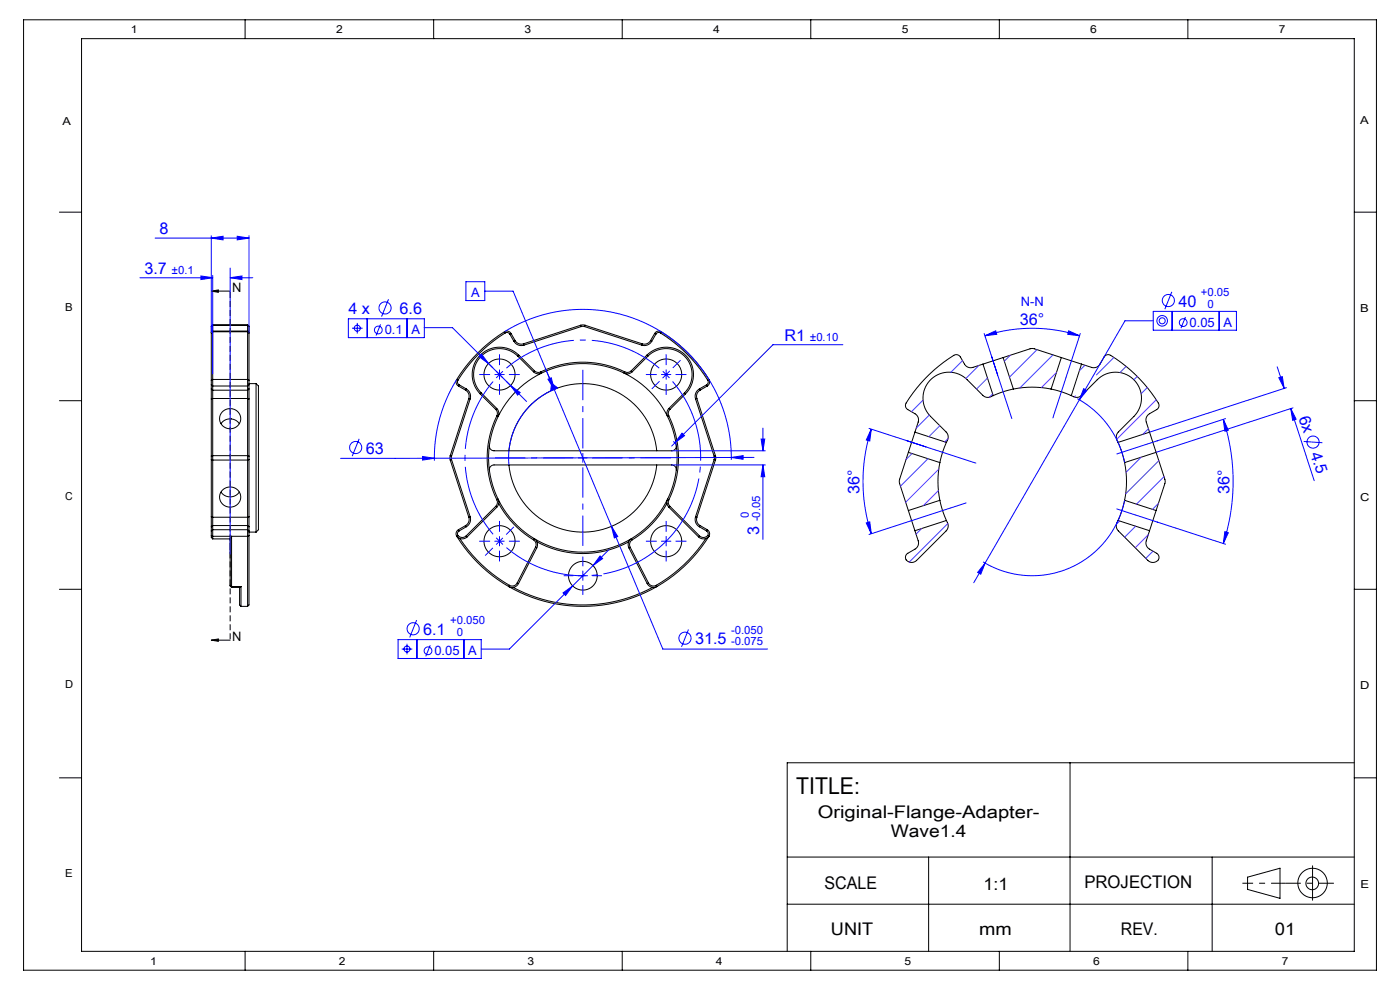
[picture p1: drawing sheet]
<svg xmlns="http://www.w3.org/2000/svg" width="297mm" height="210mm" viewBox="0 0 297 210" stroke-linecap="round" stroke-linejoin="round" font-family="sans-serif">
<g fill="none" stroke="#000" stroke-width=".21">
<path d="M5 4.2h287v201.6h-287zM17.3 8.2h270v193.6h-270zM52 4.2v4M92 4.2v4M132 4.2v4M172 4.2v4M212 4.2v4M252 4.2v4M12.6 45h4.7M287.3 45h4.7M44.8 70.6v10M44.8 70.5v.1"/>
<path d="M44.8 61.8l1.5-.3v.5zM44.8 69.3v1.2M44.8 61.8h4M45.1 70.4v10.1M45.1 70.2v.2M45.1 68.9v.1M45.1 68.9l-.3 .4M45.1 70.2l-.3 .3M45.1 70.2h7.4M45.1 68.9h7.4M45.1 69v1.2M45.1 70.4l-.3 .2"/>
<path d="M45.1 70.4h7.4M45.1 69l-.3 .3M45.1 69h7.4M52.5 70.4v10.1M52.5 70.2v.2M52.5 68.9v.1M52.5 68.9l.3 .4M52.5 70.2l.3 .3M52.5 69v1.2M52.5 70.4l.3 .2M52.5 69l.3 .3M52.8 70.6v10"/>
<path d="M52.8 70.5v.1M52.8 69.3v1.2M107 70.4a31.5 31.5 0 0 0-10.1 10.1M107 70.4a1 1 0 0 1 1.4 .3M107 70.4l.2 .2M107.2 70.6a31.2 31.2 0 0 0-10 10M107.2 70.6a.7 .7 0 0 1 .9 .3M108.1 70.9l.9 1.5M108.4 70.7l-.3 .2M108.4 70.7l.9 1.6M109 72.4a1.8 1.8 0 0 0 2.1 .8M109.3 72.3a1.5 1.5 0 0 0 1.7 .6"/>
<path d="M109.3 72.3l-.3 .1M109.9 75.6a5.5 5.5 0 0 0-7.8 0 5.5 5.5 0 0 0 0 7.7M109.9 75.6l3.3 3.3M110.1 75.3a5.8 5.8 0 0 0-8.2 0 5.8 5.8 0 0 0 0 8.2M110.1 75.3l3.3 3.3M110.1 75.3l-.2 .3M111 72.9l.1 .3M113.2 78.9a1.5 1.5 0 0 0 1.7 .2M113.4 78.6a1.2 1.2 0 0 0 1.3 .3M113.4 78.6l-.2 .3M114.7 78.9a20.3 20.3 0 0 1 17.8 0M114.7 78.9l.2 .2"/>
<path d="M114.9 79.1a20 20 0 0 1 17.5 0M114.9 79.1a20 20 0 0 0-9.2 9.3M123.2 69h.9M123.2 69l-12.2 3.9M123.2 69l.1 .3M123.3 69.3h.7M123.3 69.3l-12.2 3.9M124 69.3l12.1 3.9M124.1 69l-.1 .3M124.1 69l12.1 3.9M132.4 79.1a20 20 0 0 1 9.2 9.3M132.5 78.9l-.1 .2"/>
<path d="M133.9 78.6a1.2 1.2 0 0 1-1.4 .3M133.9 78.6l.2 .3M134.1 78.9a1.5 1.5 0 0 1-1.7 .2M136.2 72.9l-.1 .3M137.2 75.3a5.8 5.8 0 0 1 8.2 0 5.8 5.8 0 0 1 0 8.2M137.2 75.3l-3.3 3.3M137.2 75.3l.2 .3M137.4 75.6a5.5 5.5 0 0 1 7.8 0 5.5 5.5 0 0 1 0 7.7M137.4 75.6l-3.3 3.3M138 72.3a1.5 1.5 0 0 1-1.8 .6M138 72.3l.3 .1M138.3 72.4a1.8 1.8 0 0 1-2.2 .8"/>
<path d="M138.9 70.7l-.9 1.6M138.9 70.7l.2 .2M139.1 70.9l-.8 1.5M140.1 70.6a.7 .7 0 0 0-1 .3M140.1 70.6a31.2 31.2 0 0 1 10 10M140.3 70.4a1 1 0 0 0-1.4 .3M140.3 70.4a31.5 31.5 0 0 1 10.1 10.1M140.3 70.4l-.2 .2M208.5 77.2l-2.1 .7a1.5 1.5 0 0 1-1.8-.6l-.9-1.6a1 1 0 0 0-1.4-.3 30.1 30.1 0 0 0-10.2 10.5l.1 .5 .2 .4 1.7 1a1.5 1.5 0 0 1 .7 1.7l-.7 2.2M208.5 77.2l2.2 6.7M212.8 75.8l-4.3 1.4M212.8 75.8l6.2-1.9 6.2 1.9"/>
<path d="M212.8 75.8l2.2 6.7M225.2 75.8l4.2 1.4M225.2 75.8l-2.2 6.7M229.4 77.2l2.2 .7a1.5 1.5 0 0 0 1.7-.6l.9-1.6a1 1 0 0 1 1.4-.3 30.1 30.1 0 0 1 10.3 10.5l-.1 .5-.3 .4-1.7 1a1.5 1.5 0 0 0-.6 1.7l.7 2.2M229.4 77.2l-2.1 6.7M12.6 85h4.7M44.8 96.8v.7M44.8 80.6v1M44.8 82.5v2.1M44.8 97.5l.3 .1M44.8 81.6v.9M44.8 84.6v12.2"/>
<path d="M44.8 97.5v12.1M44.8 81.6l.3 .3M44.8 82.5l.3 .3M45.1 96.7v.9M45.1 80.5v1.4M45.1 82.8v1.7M45.1 96.7l-.3 .1M45.1 96.7h7.4M45.1 97.6h7.4M45.1 81.9v.9M45.1 84.5v12.2M45.1 97.6v12.1"/>
<path d="M45.1 84.5l-.3 .1M45.1 84.5h7.4M45.1 80.5l-.3 .1M45.1 80.5h7.4M45.1 81.9h7.4M45.1 82.8h7.4M46.9 89.9a2.34 2.34 0 0 1 3.9 0M47.1 87.5a2.23 2.23 0 0 1 3.3-.3 2.23 2.23 0 0 1-.1 3.3 2.23 2.23 0 0 1-3.3-.5 2.06 2.06 0 0 1 .1-2.5zM52.5 96.7v.9M52.5 80.5v1.4M52.5 82.8v1.7M52.5 96.7l.3 .1"/>
<path d="M52.5 81.9v.9M52.5 84.5v12.2M52.5 97.6v12.1M52.5 84.5l.3 .1M52.5 80.5l.3 .1M52.8 96.8v.7M52.8 80.6v1M52.8 82.5v2.1M52.8 81.4h1.5M52.8 97.5l-.3 .1M52.8 81.6v.9M52.8 84.6v12.2"/>
<path d="M52.8 97.5v12.1M52.8 81.6l-.3 .3M52.8 82.5l-.3 .3M54.3 81.4v31.5M54.3 81.4l.5 .5v30.5l-.5 .5M95.5 96.7v.9M95.5 96.7l.3 .1M95.5 97.6l4 12.1M95.8 96.8v.7M95.8 97.5l-.3 .1M95.8 97.5l3.9 12.1M96.9 80.5a1 1 0 0 0 .3 1.4"/>
<path d="M96.9 80.5l.3 .1M97.2 80.6a.7 .7 0 0 0 .2 1M97.2 81.9l1.6 .9M97.4 81.6l1.5 .9M97.4 81.6l-.2 .3M98.8 82.8a1.5 1.5 0 0 1 .7 1.7M98.9 82.5a1.8 1.8 0 0 1 .8 2.1M98.9 82.5l-.1 .3M99.5 84.5l-4 12.2M99.5 84.5l.2 .1M99.7 84.6l-3.9 12.2M101.9 83.5l3.3 3.4"/>
<path d="M102.1 83.3l-.2 .2M102.1 83.3l3.3 3.3M103.8 94.5a1 1 0 0 0 1 1.1h37.7a1 1 0 0 0 1-1.1M103.8 99.8a1 1 0 0 1 1-1.2h37.7a1 1 0 0 1 1 1.2M105.2 86.9a1.2 1.2 0 0 1 .2 1.3M105.4 86.6a1.5 1.5 0 0 1 .3 1.8M105.4 86.6l-.2 .3M105.4 88.2a20.3 20.3 0 0 0 0 17.8M105.4 88.2l.3 .2M105.7 88.4a20 20 0 0 0 0 17.5M108 95.6a15.7 15.7 0 0 1 15.6-14.2 15.7 15.7 0 0 1 15.7 14.2M108 98.6a15.7 15.7 0 0 0 15.6 14.3 15.7 15.7 0 0 0 15.7-14.3"/>
<path d="M141.6 88.4a20 20 0 0 1 0 17.5M141.9 88.2a20.3 20.3 0 0 1 0 17.8M141.9 88.2l-.3 .2M141.9 86.6a1.5 1.5 0 0 0-.3 1.8M141.9 86.6l.2 .3M142.1 86.9a1.2 1.2 0 0 0-.2 1.3M145.2 83.3l.2 .2M145.2 83.3l-3.3 3.3M145.4 83.5l-3.3 3.4M147.6 84.6l3.9 12.2M147.8 84.5l-.2 .1M147.8 84.5l4 12.2"/>
<path d="M148.4 82.5a1.8 1.8 0 0 0-.8 2.1M148.4 82.5l.1 .3M148.5 82.8a1.5 1.5 0 0 0-.7 1.7M149.9 81.6l-1.5 .9M149.9 81.6l.1 .3M150 81.9l-1.5 .9M150.1 80.6a.7 .7 0 0 1-.2 1M150.4 80.5a1 1 0 0 1-.4 1.4M150.4 80.5l-.3 .1M151.5 96.8v.7M151.5 97.5l-3.9 12.1M151.5 97.5l.3 .1"/>
<path d="M151.8 96.7v.9M151.8 96.7l-.3 .1M151.8 97.6l-4 12.1M192.7 96l-1.9 6.1 1.9 6.2M192.7 96l6.7 2.1M194.1 91.7l-1.4 4.3M194.1 91.7l6.7 2.1M199.4 98.1a20 20 0 0 0 0 8M200.8 93.8l-.8 2.1-.6 2.2M210.7 83.9a1.94 1.94 0 0 1-2.2 0l-3.3-3.3a5.5 5.5 0 0 0-7.8 0 5.5 5.5 0 0 0 0 7.7l3.3 3.3a1.94 1.94 0 0 1 .1 2.2M215 82.5l-2.2 .6-2.1 .8M215 82.5a20 20 0 0 1 8 0"/>
<path d="M223 82.5l2.2 .6 2.1 .8M227.3 83.9a1.94 1.94 0 0 0 2.2 0l3.3-3.3a5.5 5.5 0 0 1 7.7 0 5.5 5.5 0 0 1 0 7.7l-3.3 3.3a1.94 1.94 0 0 0 0 2.2M237.2 93.8l.8 2.1 .6 2.2M238.6 98.1a20 20 0 0 1 0 8M243.9 91.7l1.4 4.3M243.9 91.7l-6.7 2.1M245.3 96l1.9 6.1-1.9 6.2M245.3 96l-6.7 2.1M287.3 85h4.7M44.8 112.6v1M44.8 113.6v.4l.3 .3M44.8 109.6v2.1"/>
<path d="M44.8 111.7v.9M44.8 109.6l.3 .1M44.8 113.6l.3 .2M45.1 112.4v1.4M45.1 113.8v.5M45.1 109.7v1.8M45.1 114.3h3.7M45.1 111.5v.9M45.1 109.7h7.4M45.1 112.4l-.3 .2M45.1 113.8h7.4M45.1 112.4h7.4"/>
<path d="M45.1 111.5l-.3 .2M45.1 111.5h7.4M47.1 104.1a2.23 2.23 0 0 1 3.3-.3 2.23 2.23 0 0 1-.1 3.4 2.23 2.23 0 0 1-3.3-.5 2.06 2.06 0 0 1 .1-2.6zM50.8 104.4a2.33 2.33 0 0 1-3.9 0M52.5 112.4v1.4M52.5 113.8v14.8M52.5 109.7v1.8M52.5 111.5v.9M52.5 112.4l.3 .2M52.5 111.5l.3 .2M52.8 112.6v1M52.8 113.6v13.5a1.46 1.46 0 0 1-.3 1.5"/>
<path d="M52.8 109.6v2.1M52.8 112.9h1.5M52.8 111.7v.9M52.8 109.6l-.3 .1M52.8 113.6l-.3 .2M96.9 113.8a1.5 1.5 0 0 0 2.2 .1M96.9 113.8a31.5 31.5 0 0 0 11 10.6M97.1 113.6a1.2 1.2 0 0 0 1.8 .1M97.1 113.6l-.2 .2M97.2 112.4a1 1 0 0 0-.3 1.4M97.2 112.4l.2 .2M97.4 112.6a.7 .7 0 0 0-.3 1"/>
<path d="M97.5 114.2a31.2 31.2 0 0 0 10.6 10M98.8 111.5l-1.6 .9M98.8 111.5l.1 .2M98.9 113.7l.2 .2M98.9 111.7l-1.5 .9M99.5 109.7a1.5 1.5 0 0 1-.7 1.8M99.7 109.6a1.8 1.8 0 0 1-.8 2.1M99.7 109.6l-.2 .1M105.2 107.4l-6.3 6.3M105.2 107.4l.2 .2M105.4 107.6l-6.3 6.3M105.4 106a1.2 1.2 0 0 1-.2 1.4"/>
<path d="M105.7 105.9a1.5 1.5 0 0 1-.3 1.7M105.7 105.9a20 20 0 0 0 7.6 8.3M105.7 105.9l-.3 .1M105.8 106.8a20.3 20.3 0 0 0 7.4 7.7M113.2 114.5a1.2 1.2 0 0 1 .4 1.6M113.3 114.2a1.5 1.5 0 0 1 .6 2M113.3 114.2a20 20 0 0 0 20.7 0M113.3 114.2l-.1 .3M113.6 116.1l-3.9 7.6M113.6 116.1l.3 .1M113.9 116.2l-3.9 7.6M113.9 114.9a20.3 20.3 0 0 0 19.5 0"/>
<path d="M133.4 116.2l3.9 7.6M133.7 116.1l-.3 .1M133.7 116.1l3.9 7.6M134 114.2a1.5 1.5 0 0 0-.6 2M134 114.2l.1 .3M134.1 114.5a1.2 1.2 0 0 0-.4 1.6M141.5 106.8a20.3 20.3 0 0 1-7.4 7.7M141.6 105.9a1.5 1.5 0 0 0 .3 1.7M141.6 105.9a20 20 0 0 1-7.6 8.3M141.6 105.9l.3 .1M141.9 106a1.2 1.2 0 0 0 .2 1.4M141.9 107.6l6.3 6.3"/>
<path d="M142.1 107.4l6.3 6.3M142.1 107.4l-.2 .2M147.6 109.6a1.8 1.8 0 0 0 .8 2.1M147.6 109.6l.2 .1M147.8 109.7a1.5 1.5 0 0 0 .7 1.8M148.4 111.7l1.5 .9M148.4 113.7l-.2 .2M148.5 111.5l1.5 .9M148.5 111.5l-.1 .2M149.7 114.2a31.2 31.2 0 0 1-10.5 10M149.9 112.6a.7 .7 0 0 1 .2 1M150 112.4a1 1 0 0 1 .4 1.4"/>
<path d="M150 112.4l-.1 .2M150.1 113.6a1.2 1.2 0 0 1-1.7 .1M150.1 113.6l.3 .2M150.4 113.8a1.5 1.5 0 0 1-2.2 .1M150.4 113.8a31.5 31.5 0 0 1-11 10.6M192.7 108.3l1.4 4.3M199.4 106.1l.6 2.2 .8 2.1M199.4 106.1l-6.7 2.2M200.8 110.4a1.94 1.94 0 0 1-.1 2.2l-6.2 6.3a1.29 1.29 0 0 1-1.6 .4 1.29 1.29 0 0 1-.7-1.5l.4-.4 1.5-.9a1.5 1.5 0 0 0 .7-1.8l-.7-2.1M200.8 110.4l-6.7 2.2M237.2 110.4a1.94 1.94 0 0 0 0 2.2l6.3 6.3a1.29 1.29 0 0 0 1.6 .4 1.29 1.29 0 0 0 .7-1.5l-.4-.4-1.6-.9a1.5 1.5 0 0 1-.6-1.8l.7-2.1M237.2 110.4l6.7 2.2"/>
<path d="M238.6 106.1l-.6 2.2-.8 2.1M238.6 106.1l6.7 2.2M245.3 108.3l-1.4 4.3M12.6 125h4.7M44.8 135.8l1.5-.3v.5zM44.8 135.8h4M48.8 124.2v-10l.3-.4v10.6M48.8 124.2l.3 .4M48.8 124.2l.3 .2M49.1 124.4v.2M49.1 124.6h1.8M49.1 124.4h2"/>
<path d="M50.8 124.6v2.5a1.45 1.45 0 0 0 .3 1.5M51.1 124.4v4.2M51.1 124.4l-.2 .2M51.1 128.6h1.4M107.9 124.4a31.5 31.5 0 0 0 31.5 0M108.1 124.2l-.2 .2M108.9 124.6a31.2 31.2 0 0 0 29.5 0M109.7 123.7a1.2 1.2 0 0 1-1.6 .5M109.7 123.7l.3 .1M110 123.8a1.5 1.5 0 0 1-2.1 .6M137.3 123.8a1.5 1.5 0 0 0 2.1 .6M137.6 123.7a1.2 1.2 0 0 0 1.6 .5"/>
<path d="M137.6 123.7l-.3 .1M139.2 124.2l.2 .2M287.3 125h4.7M12.6 165h4.7M227 161.8v40M287.3 165h4.7M287.3 161.8h-120.3v40M167 181.8h120.3M167 191.8h120.3M197 181.8v20M257.2 181.8v20M264.7 186.1l6.8-1.9v6.4l-6.8-1.9z"/>
<path d="M278.4 183.7v7.3M52 201.8v4M92 201.8v4M132 201.8v4M172 201.8v4M212 201.8v4M252 201.8v4"/>
<circle cx="106" cy="79.4" r="3.3"/>
<circle cx="141.3" cy="79.4" r="3.3"/>
<circle cx="106" cy="114.8" r="3.3"/>
<circle cx="141.3" cy="114.8" r="3.3"/>
<circle cx="123.6" cy="122.1" r="3.1"/>
<circle cx="278.4" cy="187.4" r="1.34"/>
<circle cx="278.4" cy="187.3" r="3.1"/>
</g>
<g fill="none" stroke="#8000ff" stroke-width=".21">
<path d="M204.2 76.5l-2.5 2.5M207.7 77.5l-2.8 2.8M214.3 75.4l-1.2 1.2M220 74.2l-5.8 5.8M223.4 75.3l-7 7M224.1 79l-3.2 3.2M230.2 77.5l-1.2 1.2M236.3 75.8l-3.7 3.7M238.9 77.7l-1.3 1.3M241.3 79.9l-.8 .7M193.5 96.2l-1.3 1.3M195.8 84.9l-2.4 2.4"/>
<path d="M196.9 97.3l-5.9 5.8M197.1 88l-2.7 2.8M199.2 99.5l-7.1 7M199.4 90.3l-2.4 2.3M201.1 93l-.7 .7M209.5 80.2l-2.3 2.3M210.6 83.6l-.7 .7M228.1 84l-.2 .2M242.1 97l-3.2 3.2M243.4 82.2l-1.3 1.3M243.6 90.9l-1.2 1.2M245.3 84.8l-8.4 8.4"/>
<path d="M245.8 97.7l-7 7M195.5 112.1l-1.2 1.2M199.1 104.1l-3.2 3.2M201.1 111.1l-8.2 8.1M237.5 110.5l-.7 .7M240.9 111.6l-2.3 2.4M243.6 113.4l-2.8 2.8M244.6 116.9l-1.5 1.5M245.7 106.8l-1.2 1.2M246.9 101.1l-5.8 5.8"/>
</g>
<g fill="none" stroke="#00f" stroke-width=".21">
<path d="M29.7 58.9h15.4M32.9 50.5h19.9M42.6 58.5l2.5 .4-2.5 .4zM44.8 50.5l2.5-.4v.8zM44.8 50v20.5M45.1 58.4v20.9M48.8 58.9l2.5-.4v.8zM48.8 56.9v60.6M48.8 58.9h4.8M50.3 50.1l2.5 .4-2.5 .4zM52.8 50v20.5M98.8 59.8h4v4h-4z"/>
<path d="M73.9 67.6h16.1v4h-16.1zM74.7 69.6h2.2M75.8 68.5v2.2M77.9 67.6v4M80.7 68.8l-.9 2.4M82.4 63.5l-1.5 3.7M86.3 67.6v4M90 69.5h6l15.7 15.7M102.1 75.1l1.5 2-2-1.5zM102.8 61.8h6l8.8 20.8M105 79.4h2M106 78.4v2"/>
<path d="M107 70.4a31.5 31.5 0 0 1 48.1 27.1M140.3 79.4h2M140.6 78.8l1.4 1.4M141.3 78.4v2M142 78.7l-1.4 1.5M178.8 73.1h-14.8l-21.5 21.5M208.8 70.7l5.8 18.1M208.9 71.2l2.3-1 .3 .7zM208.9 71.2a32.5 32.5 0 0 1 20.1 0M226.7 70.2l2.3 1-2.5-.3zM229.2 70.7l-5.8 17.9M244.7 66h17.6v4h-17.6z"/>
<path d="M244.7 68h-6l-9.7 16.8M248.6 61.9l-1.5 3.7M248.7 66v4M251.5 67.2l-1 2.4M258.6 66v4M271 77.8l1.4 4.6M76.2 93.1l-1.5 3.7M89.6 96.8l2.5 .4-2.5 .4zM92.1 97.2h-19.8M96.9 80.5a31.5 31.5 0 0 0-4.7 17.2M108.3 81.8l2 1.5-.5 .5zM116.2 80.4l.8-.3 .6 2.5z"/>
<path d="M117 81.3l1.3 1-1.5 .6zM117.6 82.6l12.1 29.1M118 82.4a15.8 15.8 0 0 0-10 16.2M142.5 98.6h19.9M142.5 95.6h19.9M142.8 93.7l.5 .3 .2 .5M144.7 91.9l.5 .5-2 1.5zM155.1 97l2.5-.3v.7zM155.1 97l-63 .2M160 97h-4.9M161.5 93.1h.7l-.3 2.5zM161.9 98.6l.3 2.5h-.7z"/>
<path d="M161.9 90.8v4.8M161.9 98.6v15.8M184.4 90.9l22.6 7.3M184.8 91l-.3 2.5-.7-.2zM184.8 91a35.9 35.9 0 0 0 0 22.2M228.5 84.6a20 20 0 0 1 10.1 13.5M229 84.8l-20 34.6M229.9 82.4l.7 .4-1.6 2zM259.5 89l1.1 2.2-.8 .3zM259.5 89a42.6 42.6 0 0 1 0 26.3M260 88.8l-23.1 7.5M271.3 80.1l.7-.2 .4 2.5z"/>
<path d="M272.9 82.2l-29 9.5M273.8 86.7l1.2 2.2-.8 .3zM273.8 86.7l5 15.3M274.3 86.5l-29 9.5M276.6 93.6l3.9 .3M105 114.8h2M106 113.8v2M127.3 117.9l.5 .6-2 1.5zM129.2 116.6l-21.1 21.1h-6M129.7 111.7l1.3 2.1-.7 .3zM129.7 111.7l10.9 26h22.2M140.3 114.8h2"/>
<path d="M141.3 113.8v2M183.8 110.9l.7-.2 .3 2.5zM205 106.7l-20.6 6.7M209 119.4l-.9 2.4-.7-.4zM209 119.4l-2.4 4.2M236.9 108l23.1 7.4M238.6 106.1a20 20 0 0 1-30 13.1M259.8 112.8l.8 .2-1.1 2.3zM84.4 135.7h17.7v4h-17.7zM85.2 137.7h2.3M86.3 136.6v2.2M88.4 131.5l-1.5 3.7"/>
<path d="M88.4 135.7v4M91.3 136.9l-1 2.3M98.4 135.7v4M119.4 125.8l2.1-1.5-1.5 2zM122.6 122.1h2M123.6 121.1v2M146.1 133.5l-1.5 3.7"/>
<circle cx="75.8" cy="69.6" r=".64"/>
<circle cx="80.3" cy="70" r=".82"/>
<circle cx="81.7" cy="65.3" r="1.29"/>
<circle cx="246.6" cy="68" r=".64"/>
<circle cx="246.6" cy="68" r="1.12"/>
<circle cx="247.9" cy="63.7" r="1.29"/>
<circle cx="251" cy="68.4" r=".82"/>
<circle cx="75.5" cy="94.9" r="1.29"/>
<circle cx="278.6" cy="93.8" r="1.29"/>
<circle cx="86.3" cy="137.7" r=".64"/>
<circle cx="87.6" cy="133.4" r="1.29"/>
<circle cx="90.8" cy="138.1" r=".82"/>
<circle cx="145.3" cy="135.4" r="1.29"/>
</g>
<g fill="none" stroke="#00f" stroke-width=".21" stroke-dasharray="30.5 1.3 1.3 1.3" stroke-linecap="butt">
<path d="M104 79.4h-2.3M104.6 78l-1.7-1.6M106 79.4l-.7 .8M106 79.4l.7-.6M106 79.4l-.7-.7M106 79.4l.7 .8M106 77.4v-2.3M108 79.4h2.3M139.3 79.4h-2.3M141.3 77.4v-2.3M142.7 78l1.7-1.6M143.3 79.4h2.3"/>
<path d="M106 81.4v2.3M107.4 80.9l1.6 1.6M123.6 97.1v-1M123.6 97.1h-1M123.6 97.1v1M123.6 97.1h1M139.9 80.9l-1.6 1.6M141.3 81.4v2.3M104 114.8h-2.3M104.6 116.2l-1.7 1.6M106 114.8l.7 .7M106 114.8l-.7-.7"/>
<path d="M106 112.8v-2.3M106 116.8v2.3M106 114.8l-.7 .7M106 114.8l.7-.7M107.4 113.4l1.6-1.6M108 114.8h2.3M139.3 114.8h-2.3M141.3 112.8v-2.3M141.3 116.8v2.3M143.3 114.8h2.3M121.6 122.1h-2M123.6 120.1v-2"/>
<path d="M123.6 124.1v2.1M125.6 122.1h2.1"/>
</g>
<path d="M139.9 78.1a25 25 0 0 0-32.5 0M104.6 80.9a25 25 0 0 0 0 32.4" fill="none" stroke="#00f" stroke-width=".21" stroke-dasharray="30.5 1.3 1.3 1.3" stroke-dashoffset="14.8" stroke-linecap="butt"/>
<path d="M107.4 116.2a25 25 0 0 0 33.9-1.4 25 25 0 0 0 1.4-33.9" fill="none" stroke="#00f" stroke-width=".21" stroke-dasharray="30.5 1.3 1.3 1.3" stroke-dashoffset="12.3" stroke-linecap="butt"/>
<path d="M48.8 61.8v74" fill="none" stroke="#000" stroke-width=".21" stroke-dasharray="1.3 .6" stroke-dashoffset="-.2" stroke-linecap="butt"/>
<path d="M121.6 97.1h-16.6M123.6 95.1v-16.7M123.6 99.1v16.7M125.6 97.1h16.7" fill="none" stroke="#00f" stroke-width=".21" stroke-dasharray="30.5 1.3 1.3 1.3" stroke-dashoffset="24" stroke-linecap="butt"/>
<path d="M263.6 187.4h8.3" fill="none" stroke="#000" stroke-width=".21" stroke-dasharray="30.5 1.3 1.3 1.3" stroke-dashoffset="28.2" stroke-linecap="butt"/>
<path d="M271.9 187.4h.9" fill="none" stroke="#000" stroke-width=".21" stroke-dasharray="30.5 1.3 1.3 1.3" stroke-linecap="butt"/>
<path d="M272.8 187.4h10.2" fill="none" stroke="#000" stroke-width=".21" stroke-dasharray="30.5 1.3 1.3 1.3" stroke-dashoffset="27.3" stroke-linecap="butt"/>
<path d="M44.8 61.8l1.5-.3v.5zM44.8 135.8l1.5-.3v.5z" fill="#000"/>
<g fill="#00f">
<path d="M117 81.3l1.3 1-1.5 .6z"/>
<path d="M48.8 58.9l2.5-.4v.8zM42.6 58.5l2.5 .4-2.5 .4z"/>
<path d="M108.3 81.8l1.5 2 .5-.5zM102.1 75.1l-.5 .5 2 1.5zM144.7 91.9l-1.5 2 2-1.5zM116.2 80.4l1.4 2.2-.6-2.5zM129.7 111.7l.6 2.4 .7-.3zM155.1 97l2.5 .4v-.7zM89.6 96.8v.8l2.5-.4zM127.3 117.9l-1.5 2.1 2-1.5zM119.4 125.8l.6 .5 1.5-2zM209 119.4l-1.6 2 .7 .4zM229.9 82.4l-.9 2.4 1.6-2z"/>
<path d="M44.8 50.5l2.5-.4v.8zM50.3 50.1l2.5 .4-2.5 .4z"/>
<path d="M226.7 70.2l2.3 1-2.5-.3zM208.9 71.2l2.3-1 .3 .7z"/>
<path d="M259.8 112.8l.8 .2-1.1 2.3zM259.5 89l1.1 2.2-.8 .3z"/>
<path d="M161.9 98.6l.3 2.5h-.7zM161.5 93.1h.7l-.3 2.5z"/>
<path d="M184.8 91l-.3 2.5-.7-.2zM183.8 110.9l.7-.2 .3 2.5z"/>
<path d="M271.3 80.1l.7-.2 .4 2.5zM273.8 86.7l1.2 2.2-.8 .3z"/>
</g>
<text font-size="4.9" x="168.9" y="168.4">TITLE:</text>
<g font-size="3.7">
<text x="173.5" y="173.5">Original-Flange-Adapter-</text>
<text x="189" y="177.5">Wave1.4</text>
<text x="174.9" y="188.6">SCALE</text>
<text x="208.7" y="188.7">1:1</text>
<text x="230" y="188.3">PROJECTION</text>
<text x="176.3" y="198.4">UNIT</text>
<text x="207.7" y="198.4">mm</text>
<text x="237.8" y="198.4">REV.</text>
<text x="270.5" y="198.4">01</text>
</g>
<g font-size="3.4" fill="#00f">
<text x="33.9" y="49.7">8</text>
<text x="30.6" y="58.1">3.7</text>
<text x="250" y="65.1">40</text>
<text x="73.9" y="66.6">4 x</text>
<text x="84.8" y="66.6">6.6</text>
<text x="216.4" y="68.9">36°</text>
<text x="166.4" y="72.4">R1</text>
<text x="275.5" y="88.6" transform="rotate(72 275.5 88.6)">6x</text>
<text x="77.6" y="96.3">63</text>
<text x="278" y="96.2" transform="rotate(72 278 96.2)">4.5</text>
<text x="182.3" y="104.7" transform="rotate(-90 182.3 104.7)">36°</text>
<text x="260.8" y="104.7" transform="rotate(-90 260.8 104.7)">36°</text>
<text x="161.1" y="113.5" transform="rotate(-90 161.1 113.5)">3</text>
<text x="89.8" y="134.7">6.1</text>
<text x="147.4" y="136.7">31.5</text>
</g>
<g font-size="2.7">
<text x="49.3" y="61.9">N</text>
<text x="49.3" y="136">N</text>
</g>
<g font-size="2.7" fill="#00f">
<text x="99.9" y="63">A</text>
<text x="216.5" y="65">N-N</text>
<text x="81.6" y="70.8">0.1</text>
<text x="87.3" y="70.8">A</text>
<text x="252.4" y="69.3">0.05</text>
<text x="259.5" y="69.3">A</text>
<text x="92.2" y="138.9">0.05</text>
<text x="99.3" y="138.9">A</text>
</g>
<g font-size="2.4" fill="#00f">
<text x="36.4" y="58.2">±0.1</text>
<text x="254.8" y="62.8">+0.05</text>
<text x="256.2" y="65.2">0</text>
<text x="171.8" y="72.4">±0.10</text>
<text x="158.8" y="109.8" transform="rotate(-90 158.8 109.8)">0</text>
<text x="161.2" y="110.6" transform="rotate(-90 161.2 110.6)">-0.05</text>
<text x="95.5" y="132.5">+0.050</text>
<text x="96.9" y="134.9">0</text>
<text x="155.1" y="134.5">-0.050</text>
<text x="155.1" y="136.9">-0.075</text>
</g>
<g font-size="2.3">
<text x="27.8" y="7">1</text>
<text x="71.3" y="7">2</text>
<text x="111.3" y="7">3</text>
<text x="151.3" y="7">4</text>
<text x="191.3" y="7">5</text>
<text x="231.3" y="7">6</text>
<text x="271.3" y="7">7</text>
<text x="13.3" y="26.5">A</text>
<text x="288.5" y="26.2">A</text>
<text x="13.8" y="66">B</text>
<text x="288.5" y="66.2">B</text>
<text x="13.8" y="106">C</text>
<text x="288.5" y="106.2">C</text>
<text x="13.8" y="146">D</text>
<text x="288.5" y="146.2">D</text>
<text x="13.8" y="186">E</text>
<text x="288.6" y="188.5">E</text>
<text x="31.9" y="204.8">1</text>
<text x="71.9" y="204.8">2</text>
<text x="111.9" y="204.8">3</text>
<text x="151.9" y="204.8">4</text>
<text x="191.9" y="204.8">5</text>
<text x="231.9" y="204.8">6</text>
<text x="271.9" y="204.8">7</text>
</g>
</svg>
